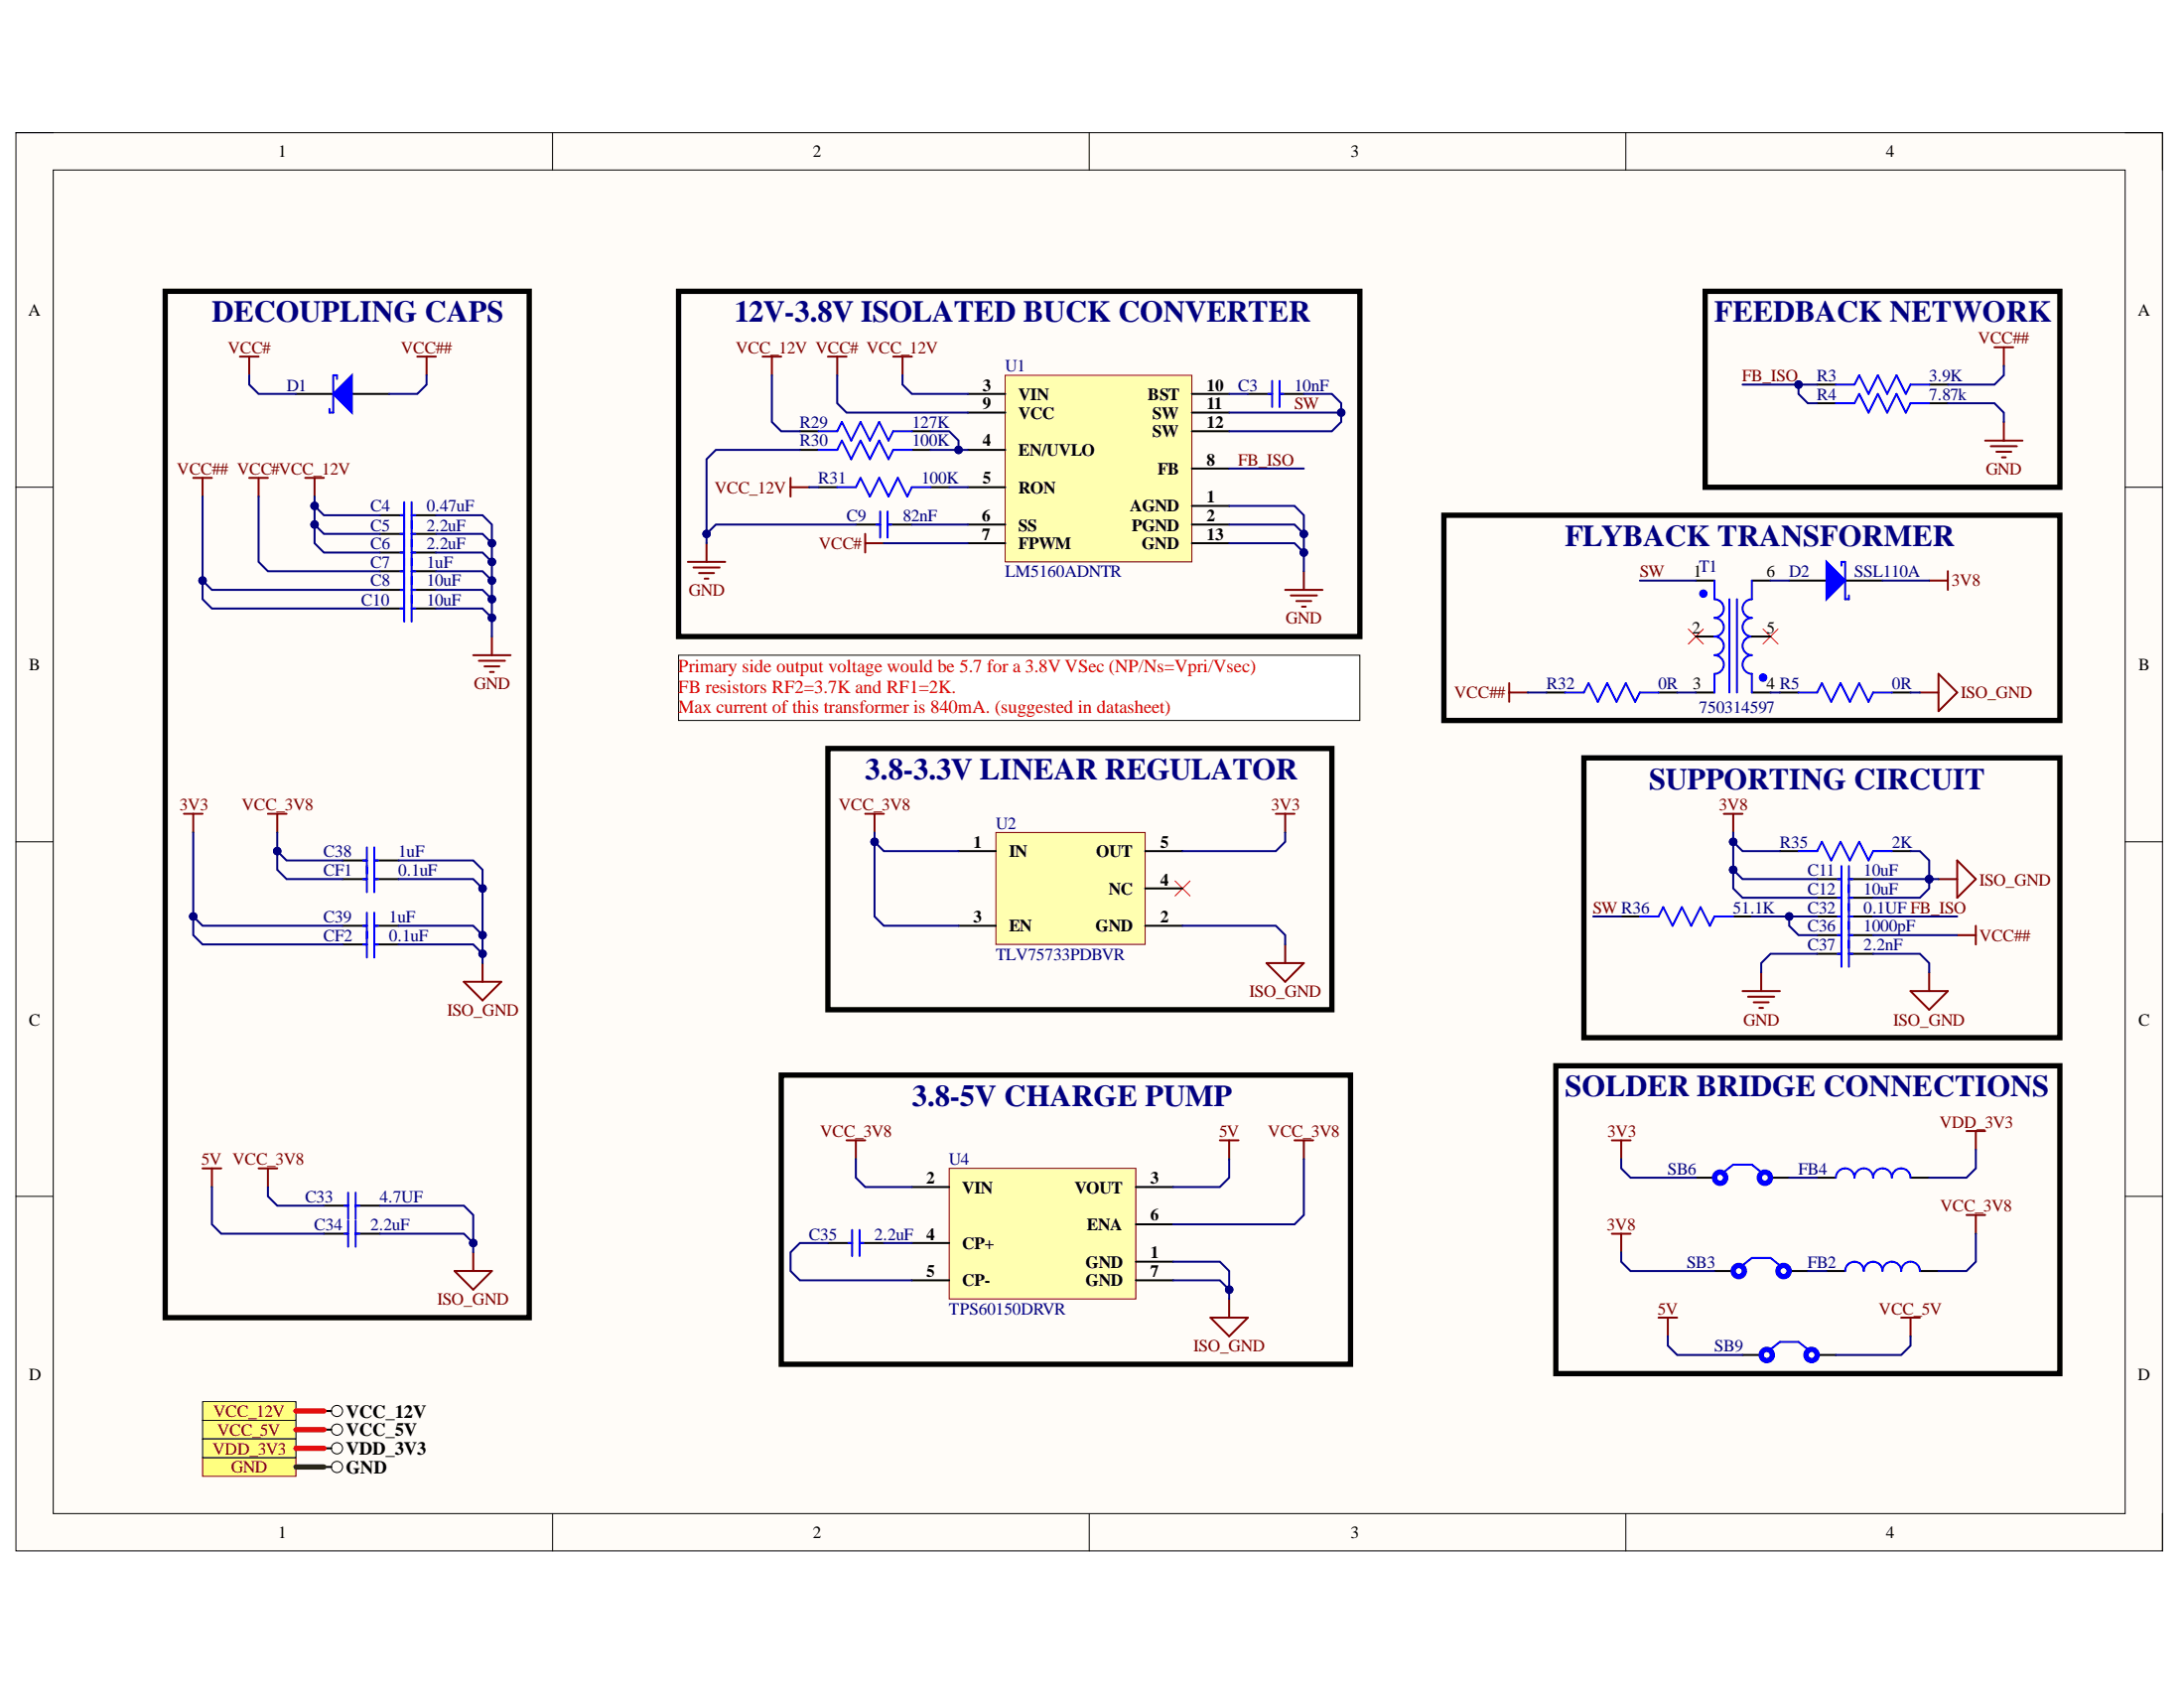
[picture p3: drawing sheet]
<svg xmlns="http://www.w3.org/2000/svg" width="279mm" height="216mm" viewBox="0 0 279 216" stroke-linecap="round" stroke-linejoin="round" font-family="sans-serif">
<path d="M2 17h274.6v181.4h-274.6z" fill-rule="evenodd" fill="#fffcf8"/>
<path d="M2 17h274.6v181.4h-274.6z" fill="none" stroke="#000" stroke-width=".13"/>
<path d="M6.8 21.7h265.1v171.9h-265.1z" fill-rule="evenodd" fill="#fffcf8"/>
<g fill="none" stroke="#000" stroke-width=".13">
<path d="M2 17h4.8M70.7 17v4.7M139.3 17v4.7M208 17v4.7M271.9 17h4.7v4.7M6.8 21.7h265.1v171.9h-265.1zM2 62.3h4.8M271.9 62.3h4.7M2 107.7h4.8M271.9 107.7h4.7M2 153h4.8M271.9 153h4.7"/>
<path d="M70.7 193.6v4.8M139.3 193.6v4.8M208 193.6v4.8M276.6 193.6v4.8"/>
</g>
<path d="M25.9 186.4h12v2.4h-12z" fill-rule="evenodd" fill="#ffff80"/>
<path d="M25.9 186.4h12v2.4h-12z" fill="none" stroke="#800000" stroke-width=".13"/>
<circle cx="43.1" cy="187.6" r=".72" fill="none" stroke="#000" stroke-width=".13"/>
<path d="M41.4 187.6h1" fill="none" stroke="#000" stroke-width=".25"/>
<path d="M25.9 149.4h2.4M27.1 149.4v2.4" fill="none" stroke="#800000" stroke-width=".25"/>
<path d="M25.9 179.3h12v2.4h-12z" fill-rule="evenodd" fill="#ffff80"/>
<g fill="none" stroke="#000" stroke-width=".13">
<path d="M25.9 179.3h12v2.4h-12z"/>
<circle cx="43.1" cy="180.5" r=".72"/>
</g>
<path d="M41.4 157.8h3.1M45.5 157.8h3.1M105.9 159h3.1M110 159h3.1M41.4 180.5h1" fill="none" stroke="#000" stroke-width=".25"/>
<path d="M44.1 157.8h.4M44.5 156.1v3.4M45.5 156.1v3.4M45.5 157.8h.5M108.5 159h.5M109 157.3v3.4M110 157.3v3.4M110 159h.4" fill="none" stroke="#00f" stroke-width=".25"/>
<path d="M156.1 145.9h2.3M157.2 145.9v2.3" fill="none" stroke="#800000" stroke-width=".25"/>
<path d="M25.9 181.7h12v2.4h-12z" fill-rule="evenodd" fill="#ffff80"/>
<g fill="none" stroke="#000" stroke-width=".13">
<path d="M25.9 181.7h12v2.4h-12z"/>
<circle cx="43.1" cy="182.9" r=".72"/>
</g>
<path d="M41.4 182.9h1" fill="none" stroke="#000" stroke-width=".25"/>
<path d="M150.3 112.7l1.9 1.9M152.2 112.7l-1.9 1.9" fill="none" stroke="#f00" stroke-width=".13"/>
<path d="M23.5 104.1h2.4M24.7 104.1v2.4M34.3 104.1h2.4M35.5 104.1v2.4M110.7 104.1h2.4M111.9 104.1v2.4M163.2 104.1h2.4M164.4 104.1v2.4" fill="none" stroke="#800000" stroke-width=".25"/>
<path d="M128.6 48h23.9v23.9h-23.9z" fill-rule="evenodd" fill="#ffffb0"/>
<path d="M128.6 48h23.9v23.9h-23.9z" fill="none" stroke="#800000" stroke-width=".13"/>
<g fill="none" stroke="#000" stroke-width=".25">
<path d="M123.8 50.4h4.8M123.8 57.5h4.8M123.8 52.8h4.8M152.5 50.4h4.7M152.5 59.9h4.7M152.5 52.8h4.7M152.5 55.2h4.7M159.6 50.4h3.1M163.7 50.4h3.1M48.6 65.9h3.1M48.6 73.1h3.1M48.6 68.3h3.1"/>
<path d="M48.6 70.7h3.1M52.7 65.9h3.1M52.7 73.1h3.1M52.7 68.3h3.1M52.7 70.7h3.1M109.5 67.1h3.1M113.6 67.1h3.1M123.8 67.1h4.8M123.8 62.3h4.8M123.8 69.5h4.8M152.5 64.7h4.7M152.5 67.1h4.7"/>
<path d="M152.5 69.5h4.7M228.9 74.3h4.8M236.1 74.3h4.7M232.5 122h3.1M236.5 122h3.1"/>
</g>
<g fill="none" stroke="#800000" stroke-width=".25">
<path d="M97.6 45.6h2.3M98.7 45.6v2.4M105.9 45.6h2.4M107.1 45.6v2.4M114.3 45.6h2.4M115.5 45.6v2.4M31.9 61.1h2.4M33.1 61.1v2.4M39 61.1h2.4M40.2 61.1v2.4M88 71.9h4.8M88.7 72.6h3.4"/>
<path d="M89.4 73.3h1.9M90.2 74h.4M90.4 69.5v2.4M110.7 68.3v2.4M110.7 69.5h2.4M164.4 75.4h4.8M165.1 76.2h3.4M165.8 76.9h2M166.6 77.6h.4M166.8 73.1v2.3M60.5 83.8h4.8M61.3 84.5h3.3"/>
<path d="M62 85.2h1.9M62.7 86h.5M62.9 81.4v2.4M222.9 126.8h4.8M223.6 127.5h3.4M224.4 128.2h1.9M225.1 128.9h.4M225.3 124.4v2.4M244.4 126.8h4.8l-2.4 2.3zM246.8 124.4v2.4"/>
</g>
<g fill="none" stroke="#00f" stroke-width=".25">
<path d="M162.3 50.4h.4M162.7 48.7v3.4M163.7 48.7v3.4M163.7 50.4h.5M51.2 65.9h.5M51.2 73.1h.5M51.2 68.3h.5M51.2 70.7h.5M51.7 64.2v10.5M52.7 64.2v10.5M52.7 65.9h.4M52.7 73.1h.4"/>
<path d="M52.7 68.3h.4M52.7 70.7h.4M112.1 67.1h.5M112.6 65.4v3.4M113.6 65.4v3.4M113.6 67.1h.4M235.1 122h.5M235.6 120.3v3.4M236.5 120.3v3.4M236.5 122h.5"/>
</g>
<path d="M233.7 71.9l2.4 2.4-2.4 2.3z" fill="#00f"/>
<path d="M104.7 55.2h2.4l.6-1.2 1.2 2.4 1.2-2.4 1.2 2.4 1.2-2.4 1.2 2.4 .6-1.2h2.4M233.7 71.9l2.4 2.4-2.4 2.3zM235.6 72.3v-.4h.5v4.7h.4v-.4M200.2 88.6h2.4l.6-1.2 1.2 2.4 1.2-2.4 1.2 2.4 1.2-2.4 1.2 2.4 .6-1.2h2.4M230.1 88.6h2.4l.6-1.2 1.2 2.4 1.2-2.4 1.2 2.4 1.1-2.4 1.2 2.4 .6-1.2h2.4M235.1 117.2h.5M235.1 119.6h.5M235.6 115.5v5.8M236.5 115.5v5.8M236.5 117.2h.5M236.5 119.6h.5" fill="none" stroke="#00f" stroke-width=".25"/>
<path d="M37.9 50.4h4.7M45 50.4h4.8M102.3 55.2h2.4M116.7 55.2h2.3M197.8 88.6h2.4M212.2 88.6h2.4M227.7 88.6h2.4M242 88.6h2.4M232.5 117.2h3.1M232.5 119.6h3.1M236.5 117.2h3.1M236.5 119.6h3.1" fill="none" stroke="#000" stroke-width=".25"/>
<path d="M101.1 61.1v2.4M101.1 62.3h2.4M246.8 74.3h2.4M249.2 73.1v2.4M245.6 88.6h2.4M248 86.2l2.4 2.4-2.4 2.4z" fill="none" stroke="#800000" stroke-width=".25"/>
<path d="M42.6 50.4l2.4-2.4v4.8z" fill="#00f"/>
<path d="M42.6 50.4l2.4-2.4v4.8zM43.1 48.5v-.5h-.5v4.8h-.4v-.5M234.9 49.2h2.3l.6-1.2 1.2 2.4 1.2-2.4 1.2 2.4 1.2-2.4 1.2 2.4 .6-1.2h2.4M209.8 117.2h2.4l.6-1.2 1.2 2.4 1.2-2.4 1.2 2.4 1.1-2.4 1.2 2.4 .6-1.2h2.4M220.5 149.9l1.2-.9h2.4l1.2 .9M234.9 150.6a1.19 1.19 0 0 1 1.2-1.2 1.19 1.19 0 0 1 1.1 1.2 1.19 1.19 0 0 1 1.2-1.2 1.19 1.19 0 0 1 1.2 1.2 1.2 1.2 0 0 1 1.2-1.2 1.2 1.2 0 0 1 1.2 1.2 1.19 1.19 0 0 1 1.2-1.2 1.19 1.19 0 0 1 1.2 1.2M222.9 161.9l1.2-1h2.4l1.2 1M226.5 172.6l1.2-1h2.4l1.2 1M236.1 162.6a1.19 1.19 0 0 1 1.1-1.2 1.19 1.19 0 0 1 1.2 1.2 1.19 1.19 0 0 1 1.2-1.2 1.19 1.19 0 0 1 1.2 1.2 1.2 1.2 0 0 1 1.2-1.2 1.2 1.2 0 0 1 1.2 1.2 1.19 1.19 0 0 1 1.2-1.2 1.19 1.19 0 0 1 1.2 1.2" fill="none" stroke="#00f" stroke-width=".25"/>
<g fill="none" stroke="#800000" stroke-width=".25">
<path d="M30.7 45.6h2.4M31.9 45.6v2.4M53.4 45.6h2.4M54.6 45.6v2.4M254 56.4h4.7M254.7 57.1h3.3M255.2 44.4h2.3M255.4 57.8h1.9M256.1 58.5h.5M256.3 44.4v2.4M256.3 54v2.4M220.5 104.1h2.4"/>
<path d="M221.7 104.1v2.4M59.3 125.6h4.8l-2.4 2.4zM61.7 123.2v2.4M162 123.2h4.8l-2.4 2.4zM164.4 120.8v2.4M33.1 149.4h2.4M34.3 149.4v2.4M108.3 145.9h2.4M109.5 145.9v2.3M165.6 145.9h2.4M166.8 145.9v2.3M206.2 145.9h2.4"/>
<path d="M206.2 157.8h2.4M207.4 145.9v2.3M207.4 157.8v2.4M251.6 144.7h2.4M251.6 155.4h2.4M252.8 144.7v2.4M252.8 155.4v2.4M58.2 162.6h4.7l-2.4 2.3zM60.5 160.2v2.4M154.9 168.5h4.7l-2.4 2.4zM157.2 166.1v2.4M212.2 168.5h2.4"/>
<path d="M213.4 168.5v2.4M243.2 168.5h2.4M244.4 168.5v2.4"/>
</g>
<path d="M216 80.5l1.9 1.9M217.9 80.5l-1.9 1.9M225.5 80.5l2 1.9M227.5 80.5l-2 1.9" fill="none" stroke="#f00" stroke-width=".13"/>
<g fill="none" stroke="#000" stroke-width=".25">
<path d="M232.5 49.2h2.4M246.8 49.2h2.4M207.4 117.2h2.4M221.7 117.2h2.4M216.9 150.6h2.4M226.5 150.6h2.4M232.5 150.6h2.4M244.4 150.6h2.4M219.3 162.6h2.4M222.9 173.3h2.4M228.9 162.6h2.4M232.5 173.3h2.4"/>
<path d="M233.7 162.6h2.4M245.6 162.6h2.4"/>
</g>
<g fill="none" stroke="#00f" stroke-width=".68">
<circle cx="220.1" cy="150.6" r=".72"/>
<circle cx="225.8" cy="150.6" r=".72"/>
<circle cx="222.4" cy="162.6" r=".71"/>
<circle cx="226" cy="173.3" r=".72"/>
<circle cx="228.2" cy="162.6" r=".72"/>
<circle cx="231.8" cy="173.3" r=".72"/>
</g>
<path d="M25.9 184.1h12v2.3h-12z" fill-rule="evenodd" fill="#ffff80"/>
<g fill="none" stroke="#000" stroke-width=".13">
<path d="M25.9 184.1h12v2.3h-12z"/>
<circle cx="43.1" cy="185.2" r=".72"/>
</g>
<path d="M43.8 112.4h3.1M47.9 112.4h3.1M227.7 108.9h2.4M242 108.9h2.4M43.8 120.8h3.1M47.9 120.8h3.1M41.4 154.2h3.1M45.5 154.2h3.1M41.4 185.2h1" fill="none" stroke="#000" stroke-width=".25"/>
<g fill="none" stroke="#00f" stroke-width=".25">
<path d="M46.5 112.4h.4M46.9 110.8v3.3M46.9 119.1v3.4M47.9 110.8v3.3M47.9 119.1v3.4M47.9 112.4h.5M230.1 108.9h2.4l.6-1.2 1.2 2.4 1.2-2.4 1.2 2.4 1.1-2.4 1.2 2.4 .6-1.2h2.4M46.5 120.8h.4M47.9 120.8h.5M44.1 154.2h.4M44.5 152.5v3.4M45.5 152.5v3.4"/>
<path d="M45.5 154.2h.5"/>
</g>
<path d="M24.7 61.1h2.4M25.9 61.1v2.4M248 112.4h2.4M250.4 110.1l2.4 2.3-2.4 2.4z" fill="none" stroke="#800000" stroke-width=".25"/>
<path d="M21.1 37.3h46.6v131.2h-46.6zM86.8 37.3h87.2v44.1h-87.2zM218.1 37.3h45.4v25h-45.4zM184.7 65.9h78.8v26.3h-78.8zM105.9 95.7h64.5v33.4h-64.5zM202.6 96.9h60.9v35.8h-60.9zM99.9 137.5h72.9v37h-72.9zM199 136.3h64.5v39.4h-64.5z" fill="none" stroke="#000" stroke-width=".68"/>
<path d="M86.8 83.8h87.2v8.4h-87.2z" fill-rule="evenodd" fill="#fff"/>
<path d="M86.8 83.8h87.2v8.4h-87.2z" fill="none" stroke="#000" stroke-width=".13"/>
<path d="M193.1 87.4v2.4M193.1 88.6h2.4M250.4 119.6h2.4M252.8 118.4v2.4" fill="none" stroke="#800000" stroke-width=".25"/>
<path d="M121.4 149.4h23.9v16.7h-23.9z" fill-rule="evenodd" fill="#ffffb0"/>
<path d="M121.4 149.4h23.9v16.7h-23.9z" fill="none" stroke="#800000" stroke-width=".13"/>
<g fill="none" stroke="#000" stroke-width=".25">
<path d="M102.3 57.5h2.4M116.7 57.5h2.3M216.9 74.3h2.4M224.1 74.3h2.4M216.9 88.6h2.4M216.9 81.4h2.4M224.1 88.6h2.4M116.7 151.8h4.7M116.7 159h4.7M145.3 151.8h4.8M145.3 156.6h4.8M116.7 163.8h4.7"/>
<path d="M145.3 161.4h4.8M145.3 163.8h4.8"/>
</g>
<path d="M104.7 57.5h2.4l.6-1.1 1.2 2.3 1.2-2.3 1.2 2.3 1.2-2.3 1.2 2.3 .6-1.2h2.4M219.3 74.3v2.3a1.19 1.19 0 0 1 1.2 1.2 1.19 1.19 0 0 1-1.2 1.2 1.19 1.19 0 0 1 1.2 1.2 1.19 1.19 0 0 1-1.2 1.2 1.19 1.19 0 0 1 1.2 1.2 1.19 1.19 0 0 1-1.2 1.2 1.19 1.19 0 0 1 1.2 1.2 1.19 1.19 0 0 1-1.2 1.2v2.4M221.2 76.6v12M222.2 76.6v12M224.1 74.3v2.3a1.19 1.19 0 0 0-1.2 1.2 1.19 1.19 0 0 0 1.2 1.2 1.19 1.19 0 0 0-1.2 1.2 1.19 1.19 0 0 0 1.2 1.2 1.19 1.19 0 0 0-1.2 1.2 1.19 1.19 0 0 0 1.2 1.2 1.19 1.19 0 0 0-1.2 1.2 1.19 1.19 0 0 0 1.2 1.2v2.4" fill="none" stroke="#00f" stroke-width=".25"/>
<circle cx="217.9" cy="75.9" r=".48" fill="#00f"/>
<circle cx="217.9" cy="75.9" r=".48" fill="none" stroke="#00f" stroke-width=".13"/>
<path d="M224.1 81.4h2.4" fill="none" stroke="#000" stroke-width=".25"/>
<circle cx="225.5" cy="86.7" r=".48" fill="#00f"/>
<circle cx="225.5" cy="86.7" r=".48" fill="none" stroke="#00f" stroke-width=".13"/>
<path d="M232.5 51.6h2.4M246.8 51.6h2.4" fill="none" stroke="#000" stroke-width=".25"/>
<path d="M234.9 51.6h2.3l.6-1.2 1.2 2.4 1.2-2.4 1.2 2.4 1.2-2.4 1.2 2.4 .6-1.2h2.4" fill="none" stroke="#00f" stroke-width=".25"/>
<path d="M127.4 106.5h19.1v14.3h-19.1z" fill-rule="evenodd" fill="#ffffb0"/>
<path d="M127.4 106.5h19.1v14.3h-19.1z" fill="none" stroke="#800000" stroke-width=".13"/>
<g fill="none" stroke="#000" stroke-width=".25">
<path d="M48.6 75.4h3.1M48.6 77.8h3.1M52.7 75.4h3.1M52.7 77.8h3.1M104.7 62.3h2.4M119 62.3h2.4M43.8 118.4h3.1M43.8 110.1h3.1M47.9 118.4h3.1M47.9 110.1h3.1M122.6 108.9h4.8M122.6 118.4h4.8"/>
<path d="M146.5 108.9h4.8M146.5 118.4h4.8M146.5 113.6h4.8M232.5 114.8h3.1M232.5 112.4h3.1M236.5 114.8h3.1M236.5 112.4h3.1"/>
</g>
<g fill="none" stroke="#00f" stroke-width=".25">
<path d="M51.2 75.4h.5M51.2 77.8h.5M51.7 73.8v5.7M52.7 73.8v5.7M52.7 75.4h.4M52.7 77.8h.4M107.1 62.3h2.4l.6-1.2 1.2 2.4 1.2-2.4 1.2 2.4 1.2-2.4 1.2 2.4 .6-1.2h2.3M46.5 110.1h.4M46.5 118.4h.4M46.9 108.4v3.3M46.9 116.7v3.4M47.9 108.4v3.3"/>
<path d="M47.9 116.7v3.4M47.9 110.1h.5M47.9 118.4h.5M235.1 114.8h.5M235.1 112.4h.5M235.6 110.8v5.7M236.5 110.8v5.7M236.5 114.8h.5M236.5 112.4h.5"/>
</g>
<path d="M249.2 51.6h6l1.1 1.2v1.2M24.7 117.2v2.4l1.2 1.2h17.9" fill="none" stroke="#000080" stroke-width=".25"/>
<circle cx="24.7" cy="117.2" r=".48" fill="#000080"/>
<circle cx="24.7" cy="117.2" r=".48" fill="none" stroke="#000080" stroke-width=".13"/>
<path d="M24.7 106.5v10.7l1.2 1.2h17.9" fill="none" stroke="#000080" stroke-width=".25"/>
<circle cx="24.7" cy="117.2" r=".48" fill="#000080"/>
<circle cx="24.7" cy="117.2" r=".48" fill="none" stroke="#000080" stroke-width=".13"/>
<path d="M25.9 63.5v13.1l1.2 1.2h21.5" fill="none" stroke="#000080" stroke-width=".25"/>
<circle cx="25.9" cy="74.3" r=".48" fill="#000080"/>
<circle cx="25.9" cy="74.3" r=".48" fill="none" stroke="#000080" stroke-width=".13"/>
<path d="M25.9 74.3l1.2 1.1h21.5" fill="none" stroke="#000080" stroke-width=".25"/>
<circle cx="25.9" cy="74.3" r=".48" fill="#000080"/>
<circle cx="25.9" cy="74.3" r=".48" fill="none" stroke="#000080" stroke-width=".13"/>
<path d="M31.9 48v1.2l1.2 1.2h4.8M33.1 63.5v8.4l1.2 1.2h14.3M35.5 108.9v2.3l1.2 1.2h7.1M27.1 151.8v4.8l1.2 1.2h13.1M34.3 151.8v1.2l1.2 1.2h5.9" fill="none" stroke="#000080" stroke-width=".25"/>
<circle cx="35.5" cy="108.9" r=".48" fill="#000080"/>
<circle cx="35.5" cy="108.9" r=".48" fill="none" stroke="#000080" stroke-width=".13"/>
<path d="M35.5 106.5v2.4l1.2 1.2h7.1" fill="none" stroke="#000080" stroke-width=".25"/>
<circle cx="35.5" cy="108.9" r=".48" fill="#000080"/>
<circle cx="35.5" cy="108.9" r=".48" fill="none" stroke="#000080" stroke-width=".13"/>
<path d="M37.9 187.6h3.5" fill="none" stroke="#274e13" stroke-width=".68"/>
<path d="M37.9 185.2h3.5M37.9 182.9h3.5M37.9 180.5h3.5" fill="none" stroke="#f00" stroke-width=".68"/>
<path d="M40.2 67.1v2.4l1.2 1.2h7.2" fill="none" stroke="#000080" stroke-width=".25"/>
<circle cx="40.2" cy="67.1" r=".48" fill="#000080"/>
<circle cx="40.2" cy="67.1" r=".48" fill="none" stroke="#000080" stroke-width=".13"/>
<path d="M40.2 64.7v2.4l1.2 1.2h7.2" fill="none" stroke="#000080" stroke-width=".25"/>
<circle cx="40.2" cy="67.1" r=".48" fill="#000080"/>
<circle cx="40.2" cy="67.1" r=".48" fill="none" stroke="#000080" stroke-width=".13"/>
<circle cx="40.2" cy="64.7" r=".48" fill="#000080"/>
<circle cx="40.2" cy="64.7" r=".48" fill="none" stroke="#000080" stroke-width=".13"/>
<path d="M40.2 63.5v1.2l1.2 1.2h7.2" fill="none" stroke="#000080" stroke-width=".25"/>
<circle cx="40.2" cy="64.7" r=".48" fill="#000080"/>
<circle cx="40.2" cy="64.7" r=".48" fill="none" stroke="#000080" stroke-width=".13"/>
<path d="M48.6 157.8h10.7l1.2 1.2" fill="none" stroke="#000080" stroke-width=".25"/>
<circle cx="60.5" cy="159" r=".48" fill="#000080"/>
<circle cx="60.5" cy="159" r=".48" fill="none" stroke="#000080" stroke-width=".13"/>
<path d="M48.6 154.2h10.7l1.2 1.2v4.8" fill="none" stroke="#000080" stroke-width=".25"/>
<circle cx="60.5" cy="159" r=".48" fill="#000080"/>
<circle cx="60.5" cy="159" r=".48" fill="none" stroke="#000080" stroke-width=".13"/>
<path d="M54.6 48v1.2l-1.2 1.2h-3.6M51 120.8h9.5l1.2 1.2" fill="none" stroke="#000080" stroke-width=".25"/>
<circle cx="61.7" cy="122" r=".48" fill="#000080"/>
<circle cx="61.7" cy="122" r=".48" fill="none" stroke="#000080" stroke-width=".13"/>
<path d="M51 118.4h9.5l1.2 1.2" fill="none" stroke="#000080" stroke-width=".25"/>
<circle cx="61.7" cy="119.6" r=".48" fill="#000080"/>
<circle cx="61.7" cy="119.6" r=".48" fill="none" stroke="#000080" stroke-width=".13"/>
<path d="M51 112.4h9.5l1.2 1.2" fill="none" stroke="#000080" stroke-width=".25"/>
<circle cx="61.7" cy="113.6" r=".48" fill="#000080"/>
<circle cx="61.7" cy="113.6" r=".48" fill="none" stroke="#000080" stroke-width=".13"/>
<path d="M51 110.1h9.5l1.2 1.1v12" fill="none" stroke="#000080" stroke-width=".25"/>
<circle cx="61.7" cy="113.6" r=".48" fill="#000080"/>
<circle cx="61.7" cy="113.6" r=".48" fill="none" stroke="#000080" stroke-width=".13"/>
<circle cx="61.7" cy="119.6" r=".48" fill="#000080"/>
<circle cx="61.7" cy="119.6" r=".48" fill="none" stroke="#000080" stroke-width=".13"/>
<circle cx="61.7" cy="122" r=".48" fill="#000080"/>
<circle cx="61.7" cy="122" r=".48" fill="none" stroke="#000080" stroke-width=".13"/>
<path d="M55.8 77.8h5.9l1.2 1.2" fill="none" stroke="#000080" stroke-width=".25"/>
<circle cx="62.9" cy="79" r=".48" fill="#000080"/>
<circle cx="62.9" cy="79" r=".48" fill="none" stroke="#000080" stroke-width=".13"/>
<path d="M55.8 75.4h5.9l1.2 1.2" fill="none" stroke="#000080" stroke-width=".25"/>
<circle cx="62.9" cy="76.6" r=".48" fill="#000080"/>
<circle cx="62.9" cy="76.6" r=".48" fill="none" stroke="#000080" stroke-width=".13"/>
<path d="M55.8 73.1h5.9l1.2 1.2" fill="none" stroke="#000080" stroke-width=".25"/>
<circle cx="62.9" cy="74.3" r=".48" fill="#000080"/>
<circle cx="62.9" cy="74.3" r=".48" fill="none" stroke="#000080" stroke-width=".13"/>
<path d="M55.8 70.7h5.9l1.2 1.2" fill="none" stroke="#000080" stroke-width=".25"/>
<circle cx="62.9" cy="71.9" r=".48" fill="#000080"/>
<circle cx="62.9" cy="71.9" r=".48" fill="none" stroke="#000080" stroke-width=".13"/>
<path d="M55.8 68.3h5.9l1.2 1.2" fill="none" stroke="#000080" stroke-width=".25"/>
<circle cx="62.9" cy="69.5" r=".48" fill="#000080"/>
<circle cx="62.9" cy="69.5" r=".48" fill="none" stroke="#000080" stroke-width=".13"/>
<path d="M55.8 65.9h5.9l1.2 1.2v14.3" fill="none" stroke="#000080" stroke-width=".25"/>
<circle cx="62.9" cy="79" r=".48" fill="#000080"/>
<circle cx="62.9" cy="79" r=".48" fill="none" stroke="#000080" stroke-width=".13"/>
<circle cx="62.9" cy="76.6" r=".48" fill="#000080"/>
<circle cx="62.9" cy="76.6" r=".48" fill="none" stroke="#000080" stroke-width=".13"/>
<circle cx="62.9" cy="74.3" r=".48" fill="#000080"/>
<circle cx="62.9" cy="74.3" r=".48" fill="none" stroke="#000080" stroke-width=".13"/>
<circle cx="62.9" cy="71.9" r=".48" fill="#000080"/>
<circle cx="62.9" cy="71.9" r=".48" fill="none" stroke="#000080" stroke-width=".13"/>
<circle cx="62.9" cy="69.5" r=".48" fill="#000080"/>
<circle cx="62.9" cy="69.5" r=".48" fill="none" stroke="#000080" stroke-width=".13"/>
<path d="M109.5 67.1h-17.9l-1.2 1.2v1.2" fill="none" stroke="#000080" stroke-width=".25"/>
<circle cx="90.4" cy="68.3" r=".48" fill="#000080"/>
<circle cx="90.4" cy="68.3" r=".48" fill="none" stroke="#000080" stroke-width=".13"/>
<path d="M102.3 57.5h-10.7l-1.2 1.2v9.6" fill="none" stroke="#000080" stroke-width=".25"/>
<circle cx="90.4" cy="68.3" r=".48" fill="#000080"/>
<circle cx="90.4" cy="68.3" r=".48" fill="none" stroke="#000080" stroke-width=".13"/>
<path d="M98.7 48v6l1.2 1.2h2.4M107.1 48v3.6l1.2 1.2h15.5M103.5 62.3h1.2M111.9 107.7v9.5l1.2 1.2h9.5M105.9 159h-3.6l-1.2 1.2v2.4l1.2 1.2h14.4M109.5 148.2v2.4l1.2 1.2h6" fill="none" stroke="#000080" stroke-width=".25"/>
<circle cx="111.9" cy="107.7" r=".48" fill="#000080"/>
<circle cx="111.9" cy="107.7" r=".48" fill="none" stroke="#000080" stroke-width=".13"/>
<path d="M111.9 106.5v1.2l1.2 1.2h9.5" fill="none" stroke="#000080" stroke-width=".25"/>
<circle cx="111.9" cy="107.7" r=".48" fill="#000080"/>
<circle cx="111.9" cy="107.7" r=".48" fill="none" stroke="#000080" stroke-width=".13"/>
<path d="M115.5 48v1.2l1.2 1.2h7.1M119 57.5h4.8M113.1 69.5h10.7M116.7 67.1h7.1M113.1 159h3.6" fill="none" stroke="#000080" stroke-width=".25"/>
<circle cx="122.6" cy="57.5" r=".48" fill="#000080"/>
<circle cx="122.6" cy="57.5" r=".48" fill="none" stroke="#000080" stroke-width=".13"/>
<path d="M119 55.2h2.4l1.2 1.2v1.1" fill="none" stroke="#000080" stroke-width=".25"/>
<circle cx="122.6" cy="57.5" r=".48" fill="#000080"/>
<circle cx="122.6" cy="57.5" r=".48" fill="none" stroke="#000080" stroke-width=".13"/>
<path d="M121.4 62.3h2.4M150.1 163.8h6l1.1 1.1" fill="none" stroke="#000080" stroke-width=".25"/>
<circle cx="157.3" cy="165" r=".48" fill="#000080"/>
<circle cx="157.3" cy="165" r=".48" fill="none" stroke="#000080" stroke-width=".13"/>
<path d="M150.1 161.4h6l1.1 1.2v3.5" fill="none" stroke="#000080" stroke-width=".25"/>
<circle cx="157.3" cy="165" r=".48" fill="#000080"/>
<circle cx="157.3" cy="165" r=".48" fill="none" stroke="#000080" stroke-width=".13"/>
<path d="M157.2 69.5h8.4l1.2 1.2M157.2 148.2v2.4l-1.1 1.2h-6M166.8 148.2v7.2l-1.2 1.2h-15.5" fill="none" stroke="#000080" stroke-width=".25"/>
<circle cx="166.8" cy="70.7" r=".48" fill="#000080"/>
<circle cx="166.8" cy="70.7" r=".48" fill="none" stroke="#000080" stroke-width=".13"/>
<path d="M157.2 67.1h8.4l1.2 1.2" fill="none" stroke="#000080" stroke-width=".25"/>
<circle cx="166.8" cy="68.3" r=".48" fill="#000080"/>
<circle cx="166.8" cy="68.3" r=".48" fill="none" stroke="#000080" stroke-width=".13"/>
<path d="M157.2 64.7h8.4l1.2 1.2v7.2" fill="none" stroke="#000080" stroke-width=".25"/>
<circle cx="166.8" cy="70.7" r=".48" fill="#000080"/>
<circle cx="166.8" cy="70.7" r=".48" fill="none" stroke="#000080" stroke-width=".13"/>
<circle cx="166.8" cy="68.3" r=".48" fill="#000080"/>
<circle cx="166.8" cy="68.3" r=".48" fill="none" stroke="#000080" stroke-width=".13"/>
<path d="M157.2 59.9h9.6M171.6 52.8v1.2l-1.2 1.2h-13.2" fill="none" stroke="#000080" stroke-width=".25"/>
<circle cx="171.6" cy="52.8" r=".48" fill="#000080"/>
<circle cx="171.6" cy="52.8" r=".48" fill="none" stroke="#000080" stroke-width=".13"/>
<path d="M166.8 50.4h3.6l1.2 1.2v1.2h-14.4" fill="none" stroke="#000080" stroke-width=".25"/>
<circle cx="171.6" cy="52.8" r=".48" fill="#000080"/>
<circle cx="171.6" cy="52.8" r=".48" fill="none" stroke="#000080" stroke-width=".13"/>
<path d="M157.2 50.4h2.4M209.8 74.3h7.1M195.5 88.6h2.3M214.6 88.6h2.3M203.8 117.2h3.6M221.7 111.2v2.4l1.2 1.2h9.6M207.4 148.2v1.2l1.2 1.2h8.3M207.4 160.2v1.2l1.2 1.2h10.7M213.4 170.9v1.2l1.2 1.2h8.3" fill="none" stroke="#000080" stroke-width=".25"/>
<circle cx="221.7" cy="111.3" r=".48" fill="#000080"/>
<circle cx="221.7" cy="111.3" r=".48" fill="none" stroke="#000080" stroke-width=".13"/>
<path d="M221.7 106.5v4.7l1.2 1.2h9.6" fill="none" stroke="#000080" stroke-width=".25"/>
<circle cx="221.7" cy="107.7" r=".48" fill="#000080"/>
<circle cx="221.7" cy="107.7" r=".48" fill="none" stroke="#000080" stroke-width=".13"/>
<circle cx="221.7" cy="111.3" r=".48" fill="#000080"/>
<circle cx="221.7" cy="111.3" r=".48" fill="none" stroke="#000080" stroke-width=".13"/>
<path d="M221.7 107.7l1.2 1.2h4.8" fill="none" stroke="#000080" stroke-width=".25"/>
<circle cx="221.7" cy="107.7" r=".48" fill="#000080"/>
<circle cx="221.7" cy="107.7" r=".48" fill="none" stroke="#000080" stroke-width=".13"/>
<path d="M224.1 117.2h4.8" fill="none" stroke="#000080" stroke-width=".25"/>
<circle cx="228.9" cy="117.2" r=".48" fill="#000080"/>
<circle cx="228.9" cy="117.2" r=".48" fill="none" stroke="#000080" stroke-width=".13"/>
<path d="M226.5 74.3h2.4M226.5 88.6h1.2M232.5 117.2h-3.6v1.2l1.2 1.2h2.4M232.5 122h-6l-1.2 1.2v1.2M228.9 150.6h3.6" fill="none" stroke="#000080" stroke-width=".25"/>
<circle cx="228.9" cy="117.2" r=".48" fill="#000080"/>
<circle cx="228.9" cy="117.2" r=".48" fill="none" stroke="#000080" stroke-width=".13"/>
<path d="M230.1 49.2v1.2l1.2 1.2h1.2" fill="none" stroke="#000080" stroke-width=".25"/>
<circle cx="230.1" cy="49.2" r=".48" fill="#000080"/>
<circle cx="230.1" cy="49.2" r=".48" fill="none" stroke="#000080" stroke-width=".13"/>
<path d="M239.6 119.6h10.8M239.6 117.2h10.8M246.8 112.4v1.2l-1.2 1.2h-6M239.6 122h6l1.2 1.2v1.2M231.3 162.6h2.4M244.4 170.9v1.2l-1.2 1.2h-8.3" fill="none" stroke="#000080" stroke-width=".25"/>
<circle cx="246.8" cy="112.4" r=".48" fill="#000080"/>
<circle cx="246.8" cy="112.4" r=".48" fill="none" stroke="#000080" stroke-width=".13"/>
<path d="M239.6 112.4h8.4" fill="none" stroke="#000080" stroke-width=".25"/>
<circle cx="246.8" cy="112.4" r=".48" fill="#000080"/>
<circle cx="246.8" cy="112.4" r=".48" fill="none" stroke="#000080" stroke-width=".13"/>
<path d="M240.8 74.3h6M244.4 108.9h1.2l1.2 1.2v2.3" fill="none" stroke="#000080" stroke-width=".25"/>
<circle cx="246.8" cy="112.4" r=".48" fill="#000080"/>
<circle cx="246.8" cy="112.4" r=".48" fill="none" stroke="#000080" stroke-width=".13"/>
<path d="M222.9 49.2h9.6M256.3 46.8v1.2l-1.1 1.2h-6M244.4 88.6h1.2M151.3 118.4h11.9l1.2 1.2v1.2M164.4 106.5v1.2l-1.2 1.2h-11.9M252.8 157.8v3.6l-1.2 1.2h-3.6M252.8 147.1v2.3l-1.2 1.2h-4.8" fill="none" stroke="#000080" stroke-width=".25"/>
<circle cx="230.1" cy="49.2" r=".48" fill="#000080"/>
<circle cx="230.1" cy="49.2" r=".48" fill="none" stroke="#000080" stroke-width=".13"/>
<g font-size="3.9" fill="#000080">
<text x="27.1" y="41.2">DECOUPLING CAPS</text>
<text x="93.9" y="41.2">12V-3.8V ISOLATED BUCK CONVERTER</text>
<text x="219.3" y="41.2">FEEDBACK NETWORK</text>
<text x="200.2" y="69.8">FLYBACK TRANSFORMER</text>
<text x="110.7" y="99.7">3.8-3.3V LINEAR REGULATOR</text>
<text x="211" y="100.9">SUPPORTING CIRCUIT</text>
<text x="116.7" y="141.4">3.8-5V CHARGE PUMP</text>
<text x="200.2" y="140.3">SOLDER BRIDGE CONNECTIONS</text>
</g>
<g font-size="2.4" fill="#f00">
<text x="86.8" y="86">Primary side output voltage would be 5.7 for a 3.8V VSec (NP/Ns=Vpri/Vsec)</text>
<text x="86.8" y="88.6">FB resistors RF2=3.7K and RF1=2K.</text>
<text x="86.8" y="91.2">Max current of this transformer is 840mA. (suggested in datasheet)</text>
</g>
<g font-size="2.4">
<text x="44.3" y="181.3">VCC_12V</text>
<text x="44.3" y="183.7">VCC_5V</text>
<text x="44.3" y="188.5">GND</text>
<text x="44.3" y="186">VDD_3V3</text>
</g>
<g font-size="2.2">
<text x="35.6" y="20.1">1</text>
<text x="104" y="20.1">2</text>
<text x="172.8" y="20.1">3</text>
<text x="241.3" y="20.1">4</text>
<text x="3.6" y="40.4">A</text>
<text x="273.5" y="40.4">A</text>
<text x="125.7" y="50">3</text>
<text x="125.7" y="52.4">9</text>
<text x="130.3" y="51.2">VIN</text>
<text x="130.3" y="53.5">VCC</text>
<text x="146.8" y="51.2">BST</text>
<text x="147.4" y="53.5">SW</text>
<text x="154.4" y="50">10</text>
<text x="154.4" y="52.4">11</text>
<text x="125.7" y="57.1">4</text>
<text x="130.3" y="58.3">EN/UVLO</text>
<text x="147.4" y="55.9">SW</text>
<text x="154.4" y="59.5">8</text>
<text x="154.4" y="54.7">12</text>
<text x="125.7" y="61.9">5</text>
<text x="130.3" y="63.1">RON</text>
<text x="144.6" y="65.4">AGND</text>
<text x="148.1" y="60.7">FB</text>
<text x="154.4" y="64.3">1</text>
<text x="125.6" y="66.6">6</text>
<text x="125.6" y="69.1">7</text>
<text x="130.3" y="67.9">SS</text>
<text x="130.3" y="70.3">FPWM</text>
<text x="144.8" y="67.9">PGND</text>
<text x="146.1" y="70.3">GND</text>
<text x="154.4" y="66.6">2</text>
<text x="154.4" y="69.1">13</text>
<text x="216.6" y="73.8">1</text>
<text x="226" y="73.8">6</text>
<text x="216.5" y="81">2</text>
<text x="226" y="81">5</text>
<text x="3.7" y="85.7">B</text>
<text x="216.5" y="88.2">3</text>
<text x="226" y="88.2">4 R5</text>
<text x="273.6" y="85.7">B</text>
<text x="124.5" y="108.4">1</text>
<text x="129.1" y="109.6">IN</text>
<text x="140.2" y="109.6">OUT</text>
<text x="148.4" y="113.2">4</text>
<text x="148.4" y="108.4">5</text>
<text x="124.5" y="118">3</text>
<text x="129.1" y="119.2">EN</text>
<text x="140.2" y="119.2">GND</text>
<text x="141.9" y="114.4">NC</text>
<text x="148.4" y="118">2</text>
<text x="3.7" y="131.1">C</text>
<text x="273.6" y="131.1">C</text>
<text x="118.5" y="151.4">2</text>
<text x="123.1" y="152.6">VIN</text>
<text x="137.5" y="152.6">VOUT</text>
<text x="147.2" y="151.4">3</text>
<text x="118.5" y="158.6">4</text>
<text x="123.1" y="159.8">CP+</text>
<text x="139.1" y="157.3">ENA</text>
<text x="147.2" y="161">1</text>
<text x="147.2" y="156.1">6</text>
<text x="118.5" y="163.3">5</text>
<text x="123.1" y="164.5">CP-</text>
<text x="138.9" y="162.1">GND</text>
<text x="138.9" y="164.5">GND</text>
<text x="147.2" y="163.3">7</text>
<text x="3.7" y="176.5">D</text>
<text x="273.5" y="176.5">D</text>
<text x="35.6" y="196.8">1</text>
<text x="104" y="196.8">2</text>
<text x="172.8" y="196.8">3</text>
<text x="241.3" y="196.8">4</text>
</g>
<g font-size="2.2" fill="#800000">
<text x="29.1" y="45.2">VCC#</text>
<text x="51.3" y="45.2">VCC##</text>
<text x="94.1" y="45.2">VCC_12V VCC# VCC_12V</text>
<text x="253" y="44">VCC##</text>
<text x="165.6" y="52.4">SW</text>
<text x="222.9" y="48.7">FB_ISO</text>
<text x="158.4" y="59.5">FB_ISO</text>
<text x="22.6" y="60.7">VCC## VCC#VCC_12V</text>
<text x="91.4" y="63.1">VCC_12V</text>
<text x="254" y="60.7">GND</text>
<text x="104.8" y="70.3">VCC#</text>
<text x="88.1" y="76.2">GND</text>
<text x="209.8" y="73.8">SW</text>
<text x="249.7" y="75">3V8</text>
<text x="164.5" y="79.8">GND</text>
<text x="60.7" y="88.2">GND</text>
<text x="186" y="89.3">VCC##</text>
<text x="250.8" y="89.3">ISO_GND</text>
<text x="23" y="103.6">3V3</text>
<text x="30.9" y="103.6">VCC_3V8</text>
<text x="107.3" y="103.6">VCC_3V8</text>
<text x="162.6" y="103.6">3V3</text>
<text x="219.9" y="103.6">3V8</text>
<text x="253.2" y="113.2">ISO_GND</text>
<text x="203.8" y="116.8">SW R36</text>
<text x="253.2" y="120.3">VCC##</text>
<text x="57.2" y="129.9">ISO_GND</text>
<text x="159.8" y="127.5">ISO_GND</text>
<text x="223" y="131.1">GND</text>
<text x="242.2" y="131.1">ISO_GND</text>
<text x="25.8" y="149">5V VCC_3V8</text>
<text x="104.9" y="145.4">VCC_3V8</text>
<text x="156" y="145.4">5V</text>
<text x="162.2" y="145.4">VCC_3V8</text>
<text x="205.6" y="145.4">3V3</text>
<text x="248.1" y="144.2">VDD_3V3</text>
<text x="248.2" y="155">VCC_3V8</text>
<text x="205.6" y="157.3">3V8</text>
<text x="55.9" y="166.9">ISO_GND</text>
<text x="152.7" y="172.9">ISO_GND</text>
<text x="212.1" y="168.1">5V</text>
<text x="240.4" y="168.1">VCC_5V</text>
<text x="27.3" y="181.2">VCC_12V</text>
<text x="27.8" y="183.6">VCC_5V</text>
<text x="27.2" y="186">VDD_3V3</text>
<text x="29.6" y="188.4">GND</text>
</g>
<g font-size="2.2" fill="#000080">
<text x="128.6" y="47.5">U1</text>
<text x="36.7" y="50">D1</text>
<text x="158.4" y="50">C3</text>
<text x="165.6" y="50">10nF</text>
<text x="232.4" y="48.7">R3</text>
<text x="232.4" y="51.2">R4</text>
<text x="246.8" y="48.7">3.9K</text>
<text x="246.8" y="51.2">7.87k</text>
<text x="102.3" y="54.7">R29</text>
<text x="102.3" y="57.1">R30</text>
<text x="116.7" y="54.7">127K</text>
<text x="116.7" y="57.1">100K</text>
<text x="47.4" y="65.4">C4</text>
<text x="54.6" y="65.4">0.47uF</text>
<text x="104.7" y="61.9">R31</text>
<text x="117.9" y="61.9">100K</text>
<text x="47.4" y="67.9">C5</text>
<text x="47.4" y="70.3">C6</text>
<text x="54.6" y="67.9">2.2uF</text>
<text x="54.6" y="70.3">2.2uF</text>
<text x="108.3" y="66.6">C9</text>
<text x="115.5" y="66.6">82nF</text>
<text x="46.2" y="77.4">C10</text>
<text x="47.4" y="72.6">C7</text>
<text x="47.4" y="75">C8</text>
<text x="54.6" y="72.6">1uF</text>
<text x="54.6" y="75">10uF</text>
<text x="54.6" y="77.4">10uF</text>
<text x="128.6" y="73.8">LM5160ADNTR</text>
<text x="217.4" y="73.1">T1</text>
<text x="228.9" y="73.8">D2</text>
<text x="237.2" y="73.8">SSL110A</text>
<text x="197.9" y="88.2">R32</text>
<text x="212.1" y="88.2">0R</text>
<text x="242.1" y="88.2">0R</text>
<text x="217.4" y="91.2">750314597</text>
<text x="127.4" y="106.1">U2</text>
<text x="41.4" y="112">CF1</text>
<text x="41.4" y="109.6">C38</text>
<text x="50.9" y="112">0.1uF</text>
<text x="50.9" y="109.6">1uF</text>
<text x="227.7" y="108.4">R35</text>
<text x="231.2" y="112">C11</text>
<text x="238.4" y="112">10uF</text>
<text x="242.1" y="108.4">2K</text>
<text x="41.4" y="118">C39</text>
<text x="49.8" y="118">1uF</text>
<text x="221.7" y="116.8">51.1K</text>
<text x="231.2" y="116.8">C32</text>
<text x="231.2" y="119.2">C36</text>
<text x="231.2" y="114.4">C12</text>
<text x="238.4" y="116.8">0.1UF FB_ISO</text>
<text x="238.4" y="119.2">1000pF</text>
<text x="238.4" y="114.4">10uF</text>
<text x="41.4" y="120.3">CF2</text>
<text x="49.8" y="120.3">0.1uF</text>
<text x="127.4" y="122.8">TLV75733PDBVR</text>
<text x="231.2" y="121.5">C37</text>
<text x="238.4" y="121.5">2.2nF</text>
<text x="121.4" y="149">U4</text>
<text x="39" y="153.8">C33</text>
<text x="48.6" y="153.8">4.7UF</text>
<text x="213.3" y="150.2">SB6</text>
<text x="230.1" y="150.2">FB4</text>
<text x="40.2" y="157.3">C34</text>
<text x="47.4" y="157.3">2.2uF</text>
<text x="103.5" y="158.6">C35</text>
<text x="111.9" y="158.6">2.2uF</text>
<text x="215.8" y="162.1">SB3</text>
<text x="231.2" y="162.1">FB2</text>
<text x="121.4" y="168.1">TPS60150DRVR</text>
<text x="219.3" y="172.9">SB9</text>
</g>
</svg>
